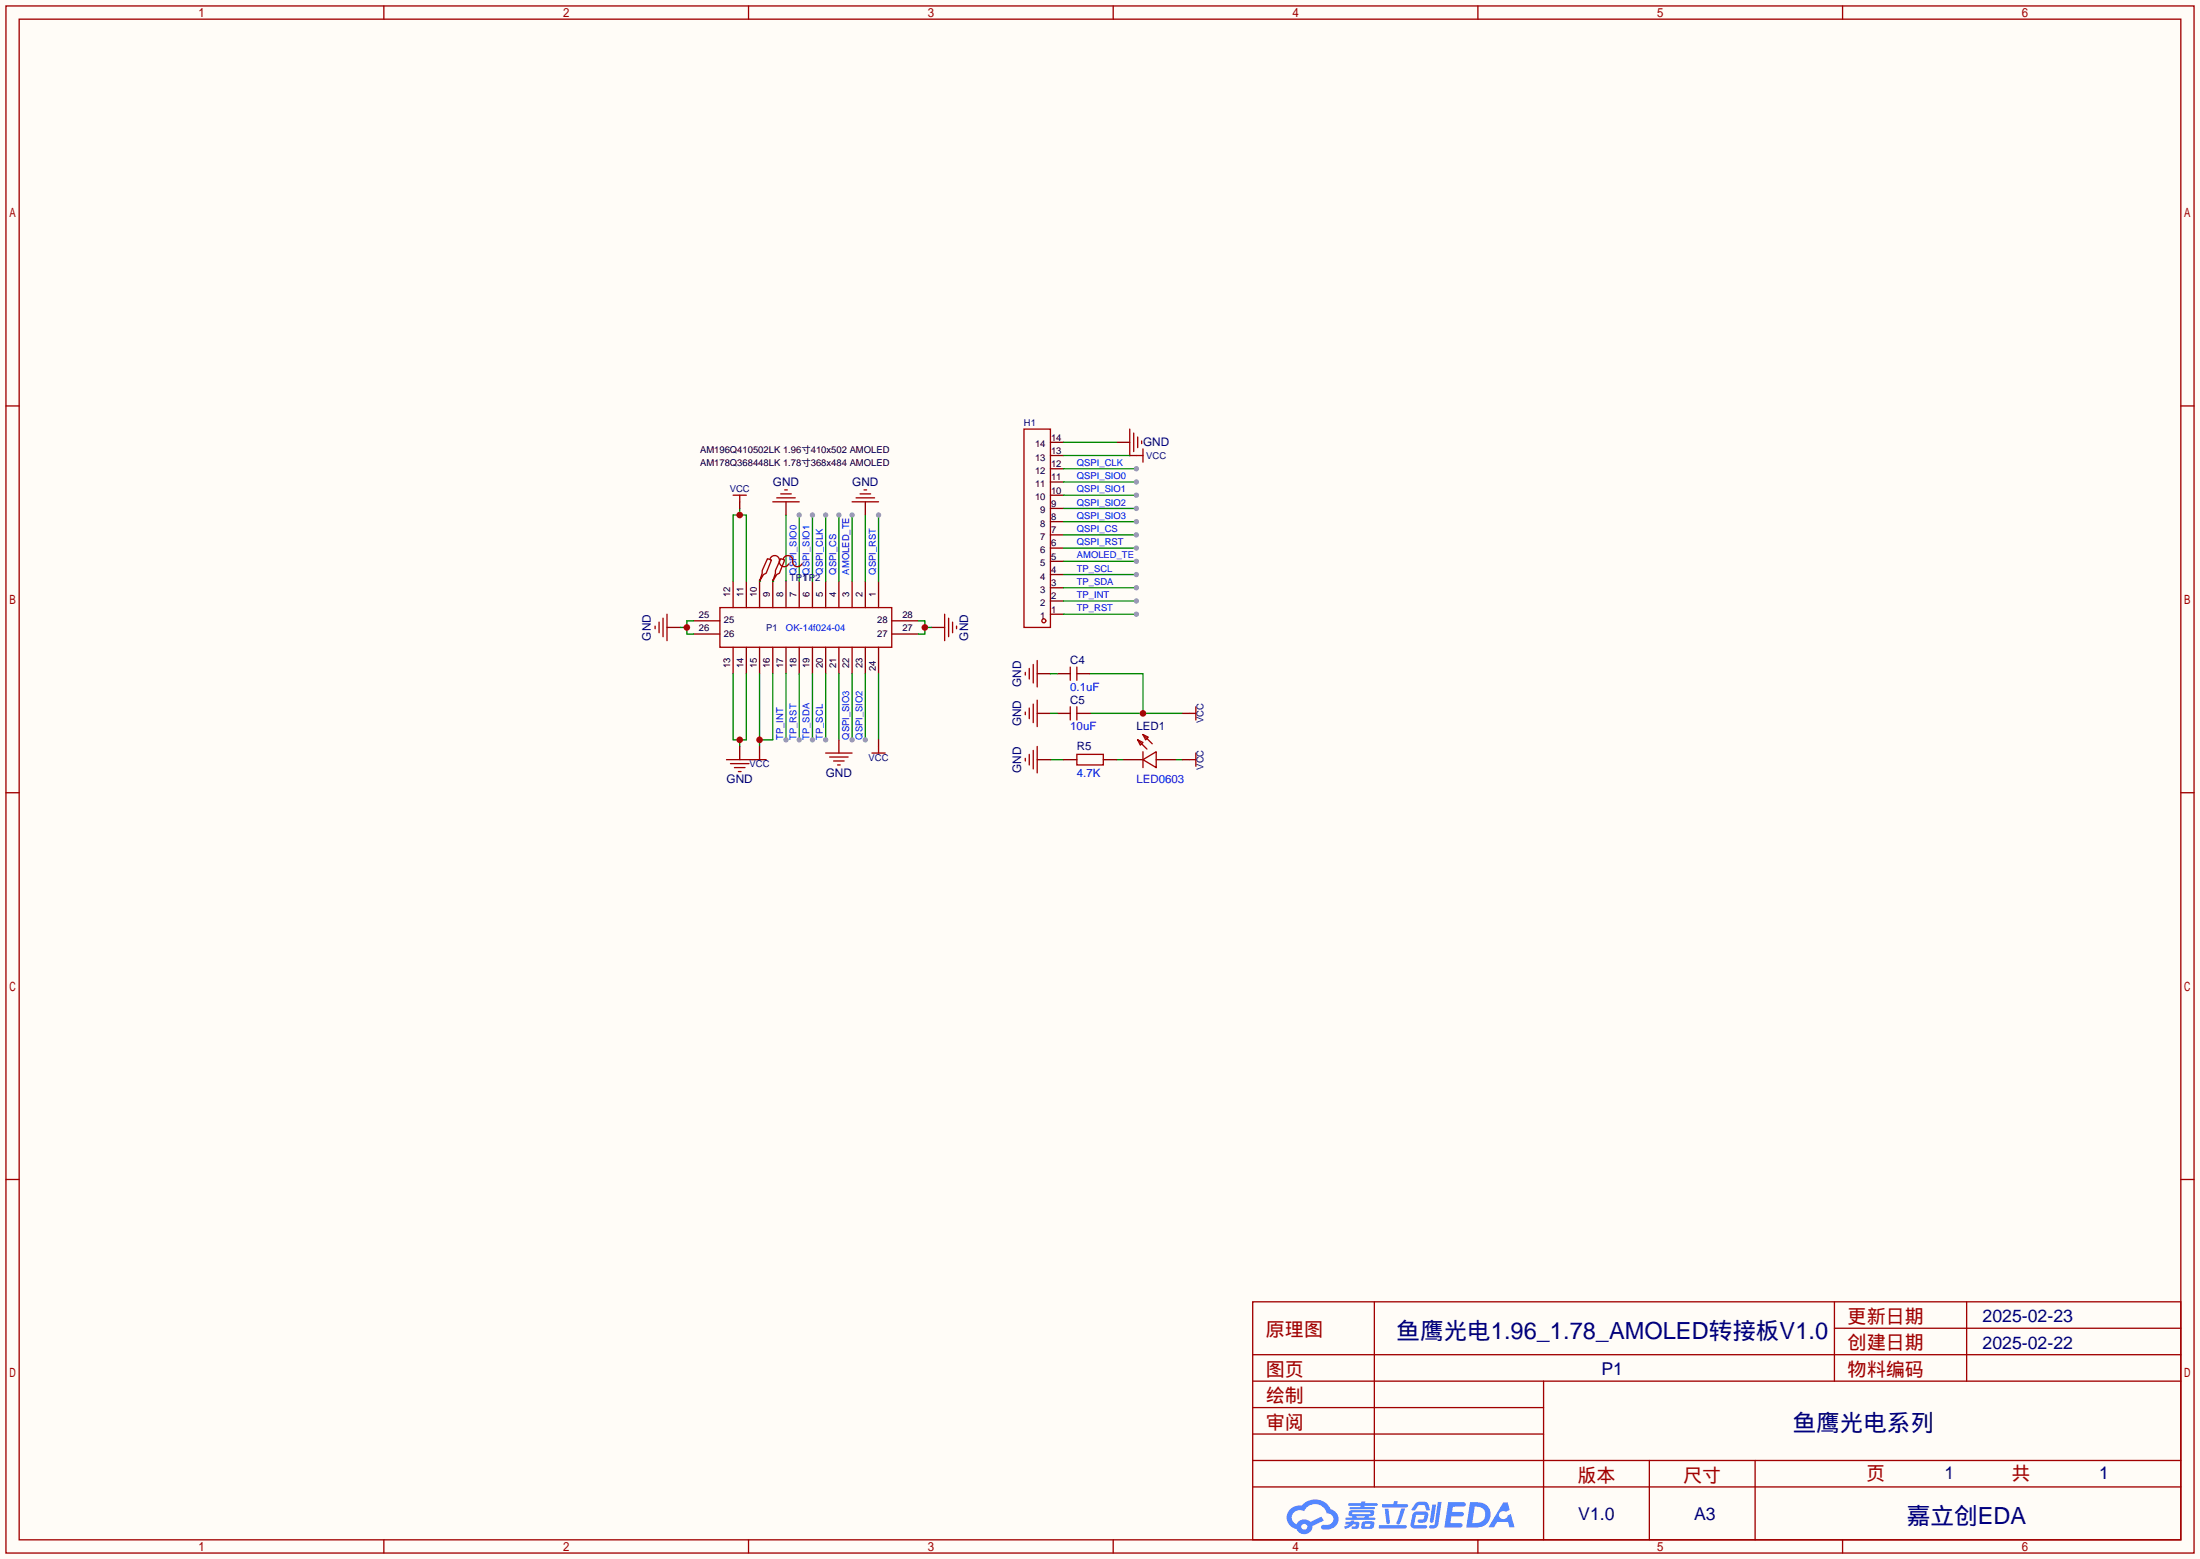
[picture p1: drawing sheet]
<svg xmlns="http://www.w3.org/2000/svg" width="423mm" height="299mm" viewBox="0 0 423 299" stroke-linecap="round" stroke-linejoin="round" font-family="sans-serif">
<path d="M0 0h422.7v299.5h-422.7z" fill="#fffcf7"/>
<g fill="none" stroke="#a10000" stroke-width=".25">
<path d="M1.1 1.1h420.4v297.2h-420.4zM3.7 3.7h415.3v292.1h-415.3zM73.7 1.1v2.6M143.8 1.1v2.6M213.9 1.1v2.6M283.9 1.1v2.6M354 1.1v2.6M1.1 78h2.6M419 78h2.5M1.1 152.3h2.6M419 152.3h2.5M1.1 226.6h2.6"/>
<path d="M419 226.6h2.5M240.7 250.1h178.3v45.7h-178.3zM264 250.1v35.5M352.4 250.1v15.2M352.4 255.1h66.6M377.8 250.1v15.2M240.7 270.4h55.8M240.7 265.3h178.3M240.7 275.5h55.8M240.7 260.2h178.3M296.5 265.3v30.5M73.7 295.8v2.5"/>
<path d="M143.8 295.8v2.5M213.9 295.8v2.5M240.7 285.6h178.3M240.7 280.5h178.3M283.9 295.8v2.5M316.9 280.5v15.3M337.2 280.5v15.3M354 295.8v2.5"/>
</g>
<g fill="#5487ff">
<path d="M278.2 288.5h2.2a.97 .97 0 0 1 1.2 .5 .53 .53 0 0 1-.7 .4h-1.8l-.1 1h1.8a.43 .43 0 0 1 .4 .5 .43 .43 0 0 1-.4 .4h-2l-.2 1.3h1.7a.45 .45 0 0 1 .6 .2 .45 .45 0 0 1-.1 .6h-3.3z"/>
<path d="M288.8 288.6h.8l.4 1.4-.7 .4a.82 .82 0 0 0-1.1 .1 .82 .82 0 0 0 0 1.2 .82 .82 0 0 0 1.2-.1l.3-.5 .6-.3 .7 2.6h-1l-.3-1h-2.1l-.6 1h-1z"/>
<path d="M275.2 289h.7l-.5 3.2a.36 .36 0 0 1-.4 .3 .36 .36 0 0 1-.3-.3z"/>
<path d="M276.2 288.5h.7l-.6 4.3a1.13 1.13 0 0 1-1.7 .6l.1-.4 .8-.1 .1-.1z"/>
<path d="M271.9 288.8l.6-.3h1.1a.77 .77 0 0 1 .8 .5l.3 1-.1 .1h-.6l-.3-.9-.2-.1h-1l-.7 1h-.6v-.2z"/>
<path d="M271.5 290.7l.5-.4h1.7a.66 .66 0 0 1 .6 1l-.1 .4a.81 .81 0 0 1-.9 .8h-.6a.32 .32 0 0 1-.3-.4 .32 .32 0 0 1 .3-.2l.8-.1 .2-.8h-1.7l-.3 1.9 2.2 .1a.32 .32 0 0 1 .3 .3 .32 .32 0 0 1-.4 .3h-2.2l-.5-.3-.1-.5z"/>
<path d="M264.9 293h5.1a.33 .33 0 0 1 .3 .3 .33 .33 0 0 1-.4 .3h-4.9l-.1-.1z"/>
<path d="M269.2 289.8h.7l-.6 2a1.04 1.04 0 0 1-.7 1l-.3-.3z"/>
<path d="M266 289.8h.7l.3 2.6a.34 .34 0 0 1-.3 .4 .34 .34 0 0 1-.3-.3z"/>
<path d="M265.5 288.9h2.2l.2-.5h.6l-.1 .5h1.8a.32 .32 0 0 1 .3 .4 .32 .32 0 0 1-.3 .3h-4.5l-.2-.2z"/>
<path d="M258.5 292.3h1l.1-.2h.6l-.1 .2 .9 .1a.82 .82 0 0 1-.6 1.3h-.7v-.5l.7-.1v-.3h-.5l-.4 .4-1.1 .5-.2-.4 1-.5h-.7z"/>
<path d="M259.1 288.8h2.4l.1-.4h.7l-.1 .4h2.2l.3 .2-.3 .2h-2.2l-.1 .3h1.8l.3 .2-.3 .2h-4.5l-.1-.2v-.2h2.1v-.3h-2.2l-.2-.1z"/>
<path d="M282.4 288.5l-.7 4.9h1.7a2.47 2.47 0 0 0 2.8-1.7 2.47 2.47 0 0 0-1.4-3zM283.3 289.4a1.61 1.61 0 0 1 2.1 1.4 1.61 1.61 0 0 1-1.9 1.8h-.7z"/>
<path d="M259.2 290.3a.55 .55 0 0 0-.1 .7 .55 .55 0 0 0 .7 .2l.1 .3h-1.4v.4h5.5l.2-.1-.2-.3h-1.1l.1-.3a.7 .7 0 0 0 .9-.2 .7 .7 0 0 0-.1-.9h-4.1zM259.8 290.5h3.4l.1 .1-.2 .3h-3.2l-.1-.2zM260.6 291.2h1.6l-.1 .3h-1.5z"/>
<path d="M261.7 292.4a1.05 1.05 0 0 0 0 1.2 2.91 2.91 0 0 0 2.1-.1 .98 .98 0 0 0 .1-1.2l-1.7-.1zM262.3 292.7h.8h.2l-.1 .4-.2 .2-.8-.1z"/>
<path d="M247.9 289.9a2.23 2.23 0 0 0-.6 2.3 2.23 2.23 0 0 0 1.8 1.5 1.58 1.58 0 0 0 1.7 1 1.58 1.58 0 0 0 1.3-1.6l2.2-1-.5-.8-2.1 1a1.65 1.65 0 0 0-2.6 .5 1.45 1.45 0 0 1-.8-2 1.45 1.45 0 0 1 2-.6l.3 .1a2.3 2.3 0 0 1 2.3-1.4 2.3 2.3 0 0 1 2 1.8 1.12 1.12 0 0 1 1.3 1 1.12 1.12 0 0 1-1.1 1.2h-.7a.45 .45 0 0 0-.6 .4 .45 .45 0 0 0 .4 .5 2.21 2.21 0 0 0 2.3-.6 2.21 2.21 0 0 0 .5-2.2 2.13 2.13 0 0 0-1.4-1.1 3.3 3.3 0 0 0-5.5-.7l-1.2 .1zM250 293.3a.6 .6 0 0 1 1.2 0 .6 .6 0 0 1-1.2 0z"/>
</g>
<g fill="none" stroke="#870000" stroke-width=".25">
<path d="M133.2 119.3h5.1M140.8 111.6v5.1M143.4 111.6v5.1M145.9 111.6v5.1M148.5 111.6v5.1M151 111.6v5.1M153.5 111.6v5.1M156.1 111.6v5.1M158.6 111.6v5.1M161.2 111.6v5.1M163.7 111.6v5.1M166.2 111.6v5.1"/>
<path d="M168.8 111.6v5.1M171.3 119.3h5.1M133.2 121.8h5.1M140.8 124.3v5.1M143.4 124.3v5.1M145.9 124.3v5.1M148.5 124.3v5.1M151 124.3v5.1M153.5 124.3v5.1M156.1 124.3v5.1M158.6 124.3v5.1M161.2 124.3v5.1"/>
<path d="M163.7 124.3v5.1M166.2 124.3v5.1M168.8 124.3v5.1M171.3 121.8h5.1M178.9 120.5h2.6"/>
</g>
<path d="M138.3 116.7h33v7.6h-33zM181.5 118v5.1M182.2 118.7v3.6M183 119.5v2M183.8 120.3v.5" fill="none" stroke="#a10000" stroke-width=".25"/>
<path d="M176.4 119.3h1.3v2.5h-1.3M177.7 120.5h1.2" fill="none" stroke="#008700" stroke-width=".25"/>
<circle cx="177.7" cy="120.5" r=".63" fill="#c00"/>
<path d="M128.1 120.5h2.6" fill="none" stroke="#870000" stroke-width=".25"/>
<path d="M126.6 119.5v2M127.4 118.7v3.6M128.1 118v5.1M125.9 120.3v.5" fill="none" stroke="#a10000" stroke-width=".25"/>
<path d="M133.2 119.3h-1.2v2.5h1.2M130.7 120.5h1.3" fill="none" stroke="#008700" stroke-width=".25"/>
<circle cx="132" cy="120.5" r=".63" fill="#c00"/>
<path d="M168.8 98.9v12.7" fill="none" stroke="#008700" stroke-width=".25"/>
<circle cx="168.8" cy="98.9" r=".51" fill="#999"/>
<path d="M163.7 98.9v12.7M166.2 98.9v12.7" fill="none" stroke="#008700" stroke-width=".25"/>
<circle cx="163.7" cy="98.9" r=".51" fill="#999"/>
<path d="M161.2 98.9v12.7" fill="none" stroke="#008700" stroke-width=".25"/>
<circle cx="161.2" cy="98.9" r=".51" fill="#999"/>
<path d="M158.6 98.9v12.7" fill="none" stroke="#008700" stroke-width=".25"/>
<circle cx="158.6" cy="98.9" r=".51" fill="#999"/>
<path d="M156.1 98.9v12.7" fill="none" stroke="#008700" stroke-width=".25"/>
<circle cx="156.1" cy="98.9" r=".51" fill="#999"/>
<path d="M153.5 98.9v12.7" fill="none" stroke="#008700" stroke-width=".25"/>
<circle cx="153.5" cy="98.9" r=".51" fill="#999"/>
<path d="M142.1 97.7v1.2M151 98.9v12.7M140.8 111.6v-12.7h2.6v12.7" fill="none" stroke="#008700" stroke-width=".25"/>
<circle cx="142.1" cy="98.9" r=".63" fill="#c00"/>
<path d="M166.2 129.4v12.7M168.8 129.4v12.7" fill="none" stroke="#008700" stroke-width=".25"/>
<circle cx="166.2" cy="142.1" r=".51" fill="#999"/>
<path d="M163.7 129.4v12.7" fill="none" stroke="#008700" stroke-width=".25"/>
<circle cx="163.7" cy="142.1" r=".51" fill="#999"/>
<path d="M158.6 129.4v12.7M161.2 129.4v12.7" fill="none" stroke="#008700" stroke-width=".25"/>
<circle cx="158.6" cy="142.1" r=".51" fill="#999"/>
<path d="M156.1 129.4v12.7" fill="none" stroke="#008700" stroke-width=".25"/>
<circle cx="156.1" cy="142.1" r=".51" fill="#999"/>
<path d="M153.5 129.4v12.7" fill="none" stroke="#008700" stroke-width=".25"/>
<circle cx="153.5" cy="142.1" r=".51" fill="#999"/>
<path d="M151 129.4v12.7" fill="none" stroke="#008700" stroke-width=".25"/>
<circle cx="151" cy="142.1" r=".51" fill="#999"/>
<path d="M145.9 129.4v14M148.5 129.4v12.7h-2.6" fill="none" stroke="#008700" stroke-width=".25"/>
<circle cx="145.9" cy="142.1" r=".63" fill="#c00"/>
<path d="M140.8 129.4v12.7h2.6v-12.7M142.1 142.1v1.3" fill="none" stroke="#008700" stroke-width=".25"/>
<circle cx="142.1" cy="142.1" r=".63" fill="#c00"/>
<g fill="none" stroke="#870000" stroke-width=".25">
<path d="M151 96.4v2.5M166.2 96.4v2.5M199.3 129.4h2.5M203.1 129.4h2.5M206.9 129.4h2.5M142.1 143.4v2.5M161.2 142.1v2.6M199.3 145.9h2.5M204.3 145.9h2.6M212 145.9h2.5M215.8 145.9h3.8M222.1 145.9h3.8"/>
<path d="M227.2 145.9h1.3"/>
</g>
<g fill="none" stroke="#a10000" stroke-width=".25">
<path d="M148.5 96.4h5M149.2 95.6h3.6M150 94.9h2M150.7 94.1h.6M163.7 96.4h5.1M164.5 95.6h3.5M165.2 94.9h2.1M166 94.1h.5M197 129.2v.5M197.7 128.4v2M198.5 127.6v3.6M199.3 126.9v5.1"/>
<path d="M205.6 128.1v2.6M206.9 128.1v2.6M139.6 145.9h5.1M140.3 146.7h3.6M141.1 147.4h2M141.9 148.2h.5M158.6 144.7h5.1M159.4 145.4h3.5M160.1 146.2h2.1M160.9 146.9h.5M197 145.7v.5M197.7 144.9v2"/>
<path d="M198.5 144.1v3.6M199.3 143.4v5.1M206.9 144.9h5.1v2h-5.1zM218.6 142.1l1 .5-.5 .5zM218.6 142.1l1.7 1.8M219.6 145.9l2.5-1.5v3zM219.6 141.1l1 .5-.5 .5zM219.6 141.1l1.8 1.8M219.6 144.4v3M228.5 145.9h1.2M229.7 144.7v2.5"/>
</g>
<path d="M201.8 129.4h1.3M209.4 129.4h10.2v7.6M209.4 137h17.8M201.8 145.9h2.5M214.5 145.9h1.3M225.9 145.9h1.3" fill="none" stroke="#008700" stroke-width=".25"/>
<circle cx="219.6" cy="137" r=".63" fill="#c00"/>
<g fill="none" stroke="#a10000" stroke-width=".25">
<path d="M140.8 95.1h2.6M142.1 95.1v1.3M196.7 82.4h5.1v38.1h-5.1zM217 82.4v5.1M217.8 83.2v3.5M218.3 87.5h1.3M218.6 83.9v2.1M219.3 84.7v.5M219.6 86.2v2.6M197 136.8v.5M197.7 136v2M198.5 135.3v3.5"/>
<path d="M199.3 134.5v5.1M205.6 135.8v2.5M206.9 135.8v2.5M228.5 137h1.2M229.7 135.8v2.5M144.7 145.9h2.5M145.9 144.7v1.2M167.5 144.7h2.6M168.8 143.4v1.3"/>
<circle cx="200.5" cy="119.3" r=".38"/>
</g>
<g fill="none" stroke="#870000" stroke-width=".25">
<path d="M142.1 96.4v1.3M201.8 85h2.5M201.8 87.5h2.5M201.8 97.7h2.5M201.8 95.1h2.5M201.8 92.6h2.5M201.8 90h2.5M214.5 85h2.5M217 87.5h1.3M201.8 118h2.5M201.8 115.4h2.5M201.8 112.9h2.5"/>
<path d="M201.8 110.4h2.5M201.8 107.8h2.5M201.8 105.3h2.5M201.8 102.7h2.5M201.8 100.2h2.5M199.3 137h2.5M203.1 137h2.5M206.9 137h2.5M227.2 137h1.3M145.9 143.4v1.3M168.8 142.1v1.3"/>
</g>
<path d="M204.3 85h10.2M204.3 87.5h12.7M204.3 90h14M201.8 137h1.3" fill="none" stroke="#008700" stroke-width=".25"/>
<circle cx="218.3" cy="90" r=".51" fill="#999"/>
<path d="M204.3 92.6h14" fill="none" stroke="#008700" stroke-width=".25"/>
<circle cx="218.3" cy="92.6" r=".51" fill="#999"/>
<path d="M204.3 95.1h14" fill="none" stroke="#008700" stroke-width=".25"/>
<circle cx="218.3" cy="95.1" r=".51" fill="#999"/>
<path d="M204.3 97.7h14" fill="none" stroke="#008700" stroke-width=".25"/>
<circle cx="218.3" cy="97.7" r=".51" fill="#999"/>
<path d="M204.3 100.2h14" fill="none" stroke="#008700" stroke-width=".25"/>
<circle cx="218.3" cy="100.2" r=".51" fill="#999"/>
<path d="M204.3 102.7h14" fill="none" stroke="#008700" stroke-width=".25"/>
<circle cx="218.3" cy="102.7" r=".51" fill="#999"/>
<path d="M204.3 105.3h14" fill="none" stroke="#008700" stroke-width=".25"/>
<circle cx="218.3" cy="105.3" r=".51" fill="#999"/>
<path d="M204.3 107.8h14" fill="none" stroke="#008700" stroke-width=".25"/>
<circle cx="218.3" cy="107.8" r=".51" fill="#999"/>
<path d="M204.3 110.4h14" fill="none" stroke="#008700" stroke-width=".25"/>
<circle cx="218.3" cy="110.4" r=".51" fill="#999"/>
<path d="M204.3 112.9h14" fill="none" stroke="#008700" stroke-width=".25"/>
<circle cx="218.3" cy="112.9" r=".51" fill="#999"/>
<path d="M204.3 115.4h14" fill="none" stroke="#008700" stroke-width=".25"/>
<circle cx="218.3" cy="115.4" r=".51" fill="#999"/>
<path d="M204.3 118h14" fill="none" stroke="#008700" stroke-width=".25"/>
<circle cx="218.3" cy="118" r=".51" fill="#999"/>
<path d="M145.9 111.4v.2M148.5 111.4v.2" fill="none" stroke="#870000" stroke-width=".25"/>
<path d="M147.4 107.3l.8 .3-1 2.5-.5 .3-.8 1.2 .5-1.5v-.5zM148 107.3a.93 .93 0 0 1 1.1-.5 .93 .93 0 0 1 .6 1 .94 .94 0 0 0 .7 1 .94 .94 0 0 0 1.1-.5M150 107.3l.7 .3-1 2.5-.5 .3-.7 1.2 .5-1.5v-.5zM150.5 107.3a.93 .93 0 0 1 1.1-.5 .93 .93 0 0 1 .7 1 .94 .94 0 0 0 .7 1 .94 .94 0 0 0 1.1-.5" fill="none" stroke="#a10000" stroke-width=".25"/>
<path d="M145.9 111.6h.1M148.5 111.6h.1" fill="none" stroke="#008700" stroke-width=".25"/>
<g font-size="4.5" fill="#000080">
<text x="268.3" y="257.1">鱼鹰光电1.96_1.78_AMOLED转接板V1.0</text>
<text x="344.4" y="274.9">鱼鹰光电系列</text>
<text x="366.4" y="292.7">嘉立创EDA</text>
</g>
<g font-size="3.7" fill="#a00000">
<text x="243.2" y="256.7">原理图</text>
<text x="355" y="254.1">更新日期</text>
<text x="355" y="259.2">创建日期</text>
<text x="243.2" y="269.4">绘制</text>
<text x="243.2" y="264.3">图页</text>
<text x="355" y="264.3">物料编码</text>
<text x="243.2" y="274.4">审阅</text>
<text x="303" y="284.6">版本</text>
<text x="323.4" y="284.6">尺寸</text>
<text x="358.5" y="284.3">页</text>
<text x="386.5" y="284.3">共</text>
</g>
<g font-size="3.4" fill="#000080">
<text x="380.9" y="254">2025-02-23</text>
<text x="380.9" y="259">2025-02-22</text>
<text x="307.7" y="264.1">P1</text>
<text x="373.6" y="284.2">1</text>
<text x="403.3" y="284.2">1</text>
<text x="303.2" y="292.1">V1.0</text>
<text x="325.5" y="292.1">A3</text>
</g>
<g font-size="2.3" fill="#000080">
<text x="219.6" y="85.7">GND</text>
<text x="148.5" y="93.3">GND</text>
<text x="163.7" y="93.3">GND</text>
<text x="125.1" y="123" transform="rotate(-90 125.1 123)">GND</text>
<text x="186" y="123" transform="rotate(-90 186 123)">GND</text>
<text x="196.2" y="131.9" transform="rotate(-90 196.2 131.9)">GND</text>
<text x="196.2" y="139.6" transform="rotate(-90 196.2 139.6)">GND</text>
<text x="158.6" y="149.2">GND</text>
<text x="196.2" y="148.4" transform="rotate(-90 196.2 148.4)">GND</text>
<text x="139.6" y="150.5">GND</text>
</g>
<g font-size="2.2" fill="#000080">
<text x="205.6" y="127.6">C4</text>
<text x="205.6" y="135.2">C5</text>
<text x="218.3" y="140.3">LED1</text>
<text x="206.9" y="144.1">R5</text>
</g>
<g font-size="2.2" fill="#00f">
<text x="205.6" y="132.7">0.1uF</text>
<text x="205.6" y="140.3">10uF</text>
<text x="206.9" y="149.2">4.7K</text>
<text x="218.3" y="150.5">LED0603</text>
</g>
<g font-size="1.8" fill="#000080">
<text x="196.7" y="81.9">H1</text>
<text x="220.2" y="88.2">VCC</text>
<text x="140.2" y="94.6">VCC</text>
<text x="151.8" y="111.6">TP1TP2</text>
<text x="147.2" y="121.2">P1</text>
<text x="231.2" y="138.9" transform="rotate(-90 231.2 138.9)">VCC</text>
<text x="144" y="147.4">VCC</text>
<text x="166.9" y="146.1">VCC</text>
<text x="231.2" y="147.8" transform="rotate(-90 231.2 147.8)">VCC</text>
</g>
<g font-size="1.8">
<text x="134.5" y="89.5">AM178Q368448LK 1.78寸368x484 AMOLED</text>
<text x="134.5" y="87">AM196Q410502LK 1.96寸410x502 AMOLED</text>
<text x="198.8" y="88.5">13</text>
<text x="198.8" y="85.9">14</text>
<text x="201.9" y="89.7">12</text>
<text x="201.9" y="87.2">13</text>
<text x="201.9" y="84.7">14</text>
<text x="198.8" y="93.5">11</text>
<text x="198.8" y="91">12</text>
<text x="201.9" y="94.8">10</text>
<text x="201.9" y="92.3">11</text>
<text x="198.8" y="96.1">10</text>
<text x="199.9" y="101.2">8</text>
<text x="199.9" y="98.6">9</text>
<text x="201.9" y="99.9">8</text>
<text x="201.9" y="97.4">9</text>
<text x="199.9" y="106.2">6</text>
<text x="199.9" y="103.7">7</text>
<text x="201.9" y="107.5">5</text>
<text x="201.9" y="105">6</text>
<text x="201.9" y="102.4">7</text>
<text x="199.9" y="113.9">3</text>
<text x="199.9" y="111.3">4</text>
<text x="199.9" y="108.8">5</text>
<text x="201.9" y="112.6">3</text>
<text x="201.9" y="110.1">4</text>
<text x="134.3" y="118.7">25</text>
<text x="139.1" y="119.7">25</text>
<text x="140.3" y="114.7" transform="rotate(-90 140.3 114.7)">12</text>
<text x="142.8" y="114.7" transform="rotate(-90 142.8 114.7)">11</text>
<text x="145.4" y="114.7" transform="rotate(-90 145.4 114.7)">10</text>
<text x="147.9" y="114.7" transform="rotate(-90 147.9 114.7)">9</text>
<text x="150.5" y="114.7" transform="rotate(-90 150.5 114.7)">8</text>
<text x="153" y="114.7" transform="rotate(-90 153 114.7)">7</text>
<text x="155.5" y="114.7" transform="rotate(-90 155.5 114.7)">6</text>
<text x="158.1" y="114.7" transform="rotate(-90 158.1 114.7)">5</text>
<text x="160.6" y="114.7" transform="rotate(-90 160.6 114.7)">4</text>
<text x="163.2" y="114.7" transform="rotate(-90 163.2 114.7)">3</text>
<text x="165.7" y="114.7" transform="rotate(-90 165.7 114.7)">2</text>
<text x="168.2" y="114.7" transform="rotate(-90 168.2 114.7)">1</text>
<text x="168.5" y="119.7">28</text>
<text x="173.4" y="118.7">28</text>
<text x="199.9" y="118.9">1</text>
<text x="199.9" y="116.4">2</text>
<text x="201.9" y="117.7">1</text>
<text x="201.9" y="115.1">2</text>
<text x="134.3" y="121.2">26</text>
<text x="139.1" y="122.3">26</text>
<text x="168.5" y="122.3">27</text>
<text x="173.4" y="121.2">27</text>
<text x="140.3" y="128.4" transform="rotate(-90 140.3 128.4)">13</text>
<text x="142.8" y="128.4" transform="rotate(-90 142.8 128.4)">14</text>
<text x="145.4" y="128.4" transform="rotate(-90 145.4 128.4)">15</text>
<text x="147.9" y="128.4" transform="rotate(-90 147.9 128.4)">16</text>
<text x="150.5" y="128.4" transform="rotate(-90 150.5 128.4)">17</text>
<text x="153" y="128.4" transform="rotate(-90 153 128.4)">18</text>
<text x="155.5" y="128.4" transform="rotate(-90 155.5 128.4)">19</text>
<text x="158.1" y="128.4" transform="rotate(-90 158.1 128.4)">20</text>
<text x="160.6" y="128.4" transform="rotate(-90 160.6 128.4)">21</text>
<text x="163.2" y="128.4" transform="rotate(-90 163.2 128.4)">22</text>
<text x="165.7" y="128.4" transform="rotate(-90 165.7 128.4)">23</text>
<text x="168.2" y="128.9" transform="rotate(-90 168.2 128.9)">24</text>
</g>
<g font-size="1.8" fill="#00f">
<text x="206.9" y="89.5">QSPI_CLK</text>
<text x="206.9" y="92">QSPI_SIO0</text>
<text x="206.9" y="94.6">QSPI_SIO1</text>
<text x="206.9" y="97.1">QSPI_SIO2</text>
<text x="206.9" y="99.7">QSPI_SIO3</text>
<text x="206.9" y="102.2">QSPI_CS</text>
<text x="206.9" y="104.7">QSPI_RST</text>
<text x="206.9" y="107.3">AMOLED_TE</text>
<text x="153" y="110.4" transform="rotate(-90 153 110.4)">QSPI_SIO0</text>
<text x="155.5" y="110.4" transform="rotate(-90 155.5 110.4)">QSPI_SIO1</text>
<text x="158.1" y="110.4" transform="rotate(-90 158.1 110.4)">QSPI_CLK</text>
<text x="160.6" y="110.4" transform="rotate(-90 160.6 110.4)">QSPI_CS</text>
<text x="163.2" y="110.4" transform="rotate(-90 163.2 110.4)">AMOLED_TE</text>
<text x="168.2" y="110.4" transform="rotate(-90 168.2 110.4)">QSPI_RST</text>
<text x="206.9" y="109.8">TP_SCL</text>
<text x="206.9" y="112.4">TP_SDA</text>
<text x="206.9" y="114.9">TP_INT</text>
<text x="206.9" y="117.4">TP_RST</text>
<text x="151" y="121.2">OK-14f024-04</text>
<text x="150.5" y="142.1" transform="rotate(-90 150.5 142.1)">TP_INT</text>
<text x="153" y="142.1" transform="rotate(-90 153 142.1)">TP_RST</text>
<text x="155.5" y="142.1" transform="rotate(-90 155.5 142.1)">TP_SDA</text>
<text x="158.1" y="142.1" transform="rotate(-90 158.1 142.1)">TP_SCL</text>
<text x="163.2" y="142.1" transform="rotate(-90 163.2 142.1)">QSPI_SIO3</text>
<text x="165.7" y="142.1" transform="rotate(-90 165.7 142.1)">QSPI_SIO2</text>
</g>
</svg>
